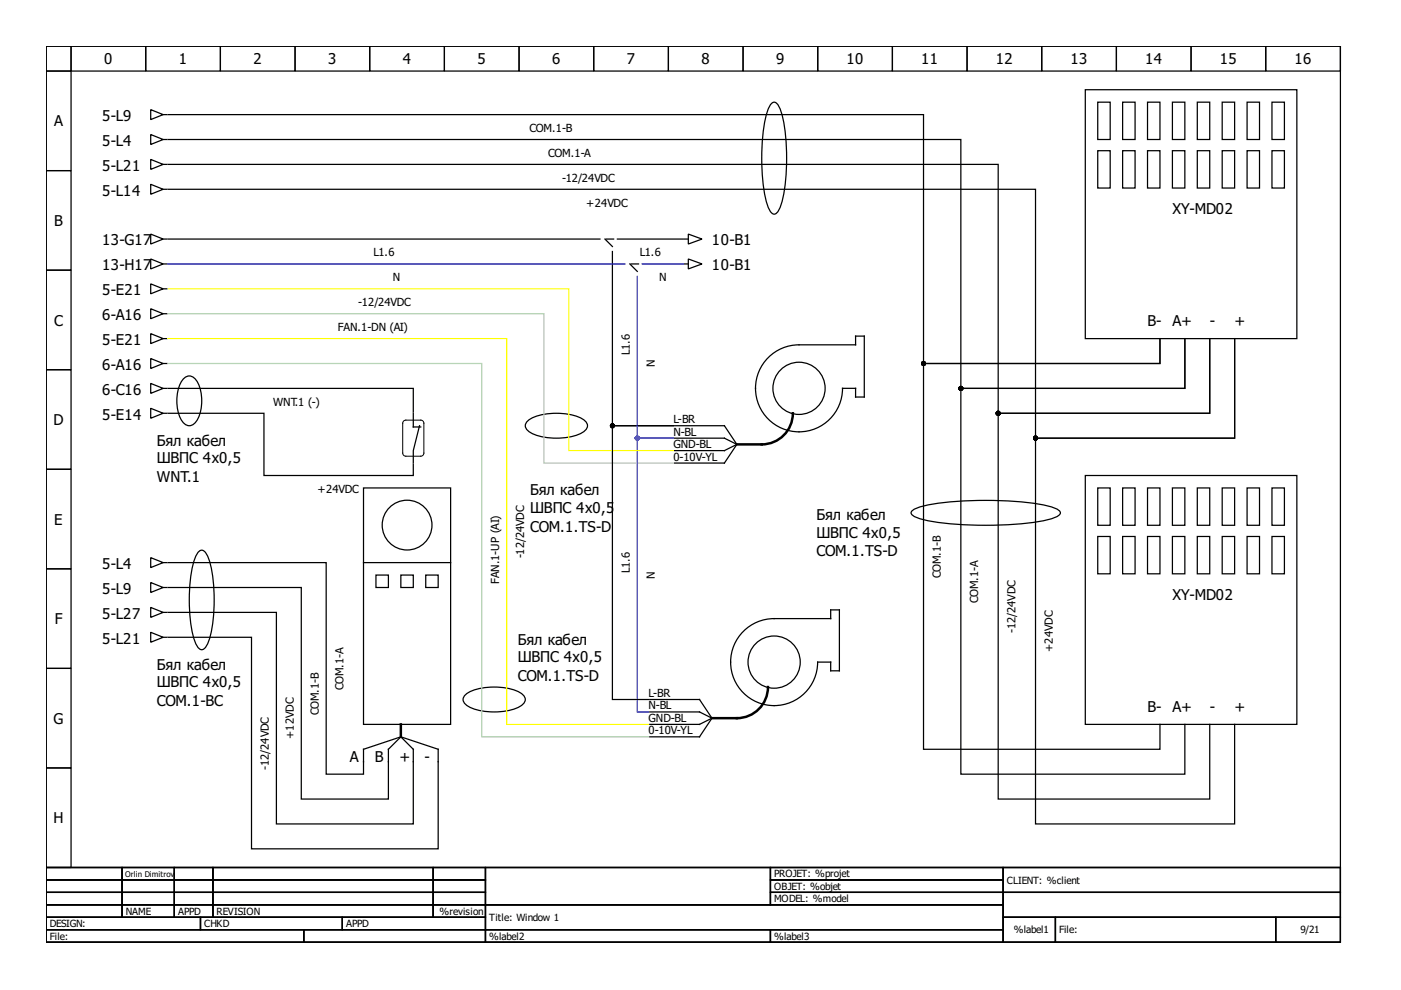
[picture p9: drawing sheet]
<svg xmlns="http://www.w3.org/2000/svg" width="297mm" height="210mm" viewBox="0 0 297 210" stroke-linecap="round" stroke-linejoin="round" font-family="sans-serif">
<g fill="none" stroke="#000" stroke-width=".26">
<path d="M9.8 9.8h274.4v174.1h-274.4zM9.8 9.8h5.3v5.3h-5.3zM9.8 15.1h5.3v21.1h-5.3zM15.1 9.8h15.8v5.3h-15.8zM30.9 9.8h15.8v5.3h-15.8zM46.7 9.8h15.9v5.3h-15.9zM62.6 9.8h15.8v5.3h-15.8zM78.4 9.8h15.8v5.3h-15.8zM94.2 9.8h15.9v5.3h-15.9zM110.1 9.8h15.8v5.3h-15.8zM125.9 9.8h15.8v5.3h-15.8zM141.7 9.8h15.8v5.3h-15.8z"/>
<path d="M157.5 9.8h15.9v5.3h-15.9zM173.4 9.8h15.8v5.3h-15.8zM189.2 9.8h15.8v5.3h-15.8zM205 9.8h15.9v5.3h-15.9zM220.9 9.8h15.8v5.3h-15.8zM230.1 19h44.9v52.8h-44.9zM236.7 9.8h15.8v5.3h-15.8zM252.5 9.8h15.9v5.3h-15.9zM268.4 9.8h15.8v5.3h-15.8zM9.8 36.2h5.3v21.1h-5.3zM32 39.1l2.6 1-2.6 1.1zM32 28.5l2.6 1.1-2.6 1z"/>
<path d="M32 33.8l2.6 1.1-2.6 1zM32 23.2l2.6 1.1-2.6 1.1zM34.6 29.6h.8M34.6 34.9h.8M34.6 24.3h.8M35.6 34.9h176v52.7h44.9v-15.8v15.8h-44.9v81.8h44.9v-15.8M35.6 24.3h160.2v52.8h50.1v-5.3v5.3h-50.1v81.8h50.1v-5.3M35.6 29.6h168.1v52.7h47.5v-10.5v10.5h-47.5v81.8h47.5v-10.5M163.4 22.1l.7-.4a2.03 2.03 0 0 1 1.4 1.6 40.9 40.9 0 0 1 0 20.5 2.03 2.03 0 0 1-1.4 1.6 2.03 2.03 0 0 1-1.3-1.6 40.9 40.9 0 0 1 0-20.5zM232.7 21.7h2.7v7.9h-2.7zM232.7 32h2.7v7.9h-2.7zM238 21.7h2.7v7.9h-2.7z"/>
<path d="M238 32h2.7v7.9h-2.7zM243.3 21.7h2.6v7.9h-2.6zM243.3 32h2.6v7.9h-2.6zM248.6 21.7h2.6v7.9h-2.6zM248.6 32h2.6v7.9h-2.6zM253.9 21.7h2.6v7.9h-2.6zM253.9 32h2.6v7.9h-2.6zM259.1 21.7h2.7v7.9h-2.7zM259.1 32h2.7v7.9h-2.7zM264.4 21.7h2.6v7.9h-2.6zM264.4 32h2.6v7.9h-2.6zM269.7 32h2.6v7.9h-2.6z"/>
<path d="M269.7 21.7h2.6v7.9h-2.6zM9.8 57.3h5.3v21.1h-5.3zM32 49.6l2.6 1.1-2.6 1zM32 54.9l2.6 1.1-2.6 1zM34.6 40.1h.8M34.6 56h.8M34.6 50.7h.8M35.6 40.1h183.9v52.8h42.3v-21.1v21.1h-42.3v81.8h42.3v-21.1M35.6 50.7h91.6M128.3 50.7l1.5 1.6M128.5 50.7h1.6M129.8 53.3v37h13h-13v58h7.7"/>
<path d="M130.9 50.7h14M133.5 56l1.6 1.5M133.8 56h1.6M145.1 56h.8M145.1 50.7h.8M145.9 49.6l2.9 1.1-2.9 1zM145.9 54.9l2.9 1.1-2.9 1zM9.8 78.4h5.3v21.1h-5.3zM32 70.7l2.6 1.1-2.6 1zM32 65.5l2.6 1-2.6 1.1zM32 60.2l2.6 1-2.6 1.1zM32 76l2.6 1.1-2.6 1z"/>
<path d="M34.6 71.8h.8M34.6 66.5h.8M34.6 61.2h.8M34.6 77.1h.8M162.5 76.2a9.2 9.2 0 0 1 6.9-3.1h12v-1.8h1.8v12.9h-1.8v-1.9h-2.8a9.2 9.2 0 0 1-12.5 8.7 9.2 9.2 0 0 1-3.6-14.8zM9.8 99.5h5.3v21.1h-5.3zM32 86.6l2.6 1-2.6 1.1zM32 81.3l2.6 1-2.6 1.1zM34.6 87.6h.8M34.6 82.3h.8M35.6 87.6h20.4v13.2h31.6v-2.4M35.6 82.3h52v5.1"/>
<path d="M39.1 80.1a1.59 1.59 0 0 1 2.5 .5 8.8 8.8 0 0 1 0 8.8 1.66 1.66 0 0 1-2.9 0 8.8 8.8 0 0 1 0-8.8zM87.6 87.6v2.9h1.6M88.9 90.3l-1.3 5.2v2.7M111.8 89.3a10.4 10.4 0 0 1 7.4-1.6 8.1 8.1 0 0 1 5 1.6 1.36 1.36 0 0 1-.5 2.3 13.1 13.1 0 0 1-11.4 0 1.4 1.4 0 0 1-.5-2.3zM143 90.3h10.6l2.6 3.9M143 92.9h10.6l2.6 1.3M156.2 94.2l-2.6 1.3h-10.6M156.2 94.2l-2.6 4h-10.6M32 118.2l2.6 1.1-2.6 1zM34.6 119.3h.8M35.6 119.3h33.6v44.8h7.9v-5.2l7.9-2.7M42 117.1a.87 .87 0 0 1 1.5 0 17.4 17.4 0 0 1 1.9 8.5 27.1 27.1 0 0 1-1.5 11.2 1.12 1.12 0 0 1-1.1 1 1.12 1.12 0 0 1-1.1-1 29 29 0 0 1-1.3-14l.4-2.5a8 8 0 0 1 1.2-3.2z"/>
<path d="M77.1 103.5h18.4v50.1h-18.4zM77.1 119.3h18.4M193.3 108.4a10 10 0 0 1 5.2-1.6 77.6 77.6 0 0 1 23.5 .4 5.3 5.3 0 0 1 2.7 1.2l.1 .3a2.23 2.23 0 0 1-1.8 1.3 68.7 68.7 0 0 1-21.4 1.1l-5.6-.9a5.3 5.3 0 0 1-2.7-1.1l-.1-.4zM230.1 100.8h44.9v52.8h-44.9zM232.7 103.5h2.7v7.9h-2.7zM232.7 113.7h2.7v8h-2.7zM238 103.5h2.7v7.9h-2.7zM238 113.7h2.7v8h-2.7zM243.3 103.5h2.6v7.9h-2.6zM243.3 113.7h2.6v8h-2.6zM248.6 103.5h2.6v7.9h-2.6zM248.6 113.7h2.6v8h-2.6z"/>
<path d="M253.9 103.5h2.6v7.9h-2.6zM253.9 113.7h2.6v8h-2.6zM259.1 103.5h2.7v7.9h-2.7zM259.1 113.7h2.7v8h-2.7zM264.4 103.5h2.6v7.9h-2.6zM264.4 113.7h2.6v8h-2.6zM269.7 113.7h2.6v8h-2.6zM269.7 103.5h2.6v7.9h-2.6zM9.8 120.6h5.3v21.1h-5.3zM32 123.5l2.6 1.1-2.6 1zM32 128.8l2.6 1-2.6 1.1zM32 134.1l2.6 1-2.6 1.1z"/>
<path d="M34.6 124.6h.8M34.6 129.8h.8M34.6 135.1h.8M35.6 129.8h23v44.9h29v-15.8l-2.6-2.7M35.6 124.6h28.3v44.8h18.4v-10.5l2.7-2.7M35.6 135.1h17.7v44.9h39.6v-21.1l-7.9-2.7M79.7 121.9h2.6v2.7h-2.6zM85 121.9h2.6v2.7h-2.6zM90.3 121.9h2.6v2.7h-2.6zM157.2 134.3a9.2 9.2 0 0 1 6.9-3.1h12v-1.9h1.9v12.9h-1.9v-1.8h-2.7a9.2 9.2 0 0 1-12.5 8.6 9.2 9.2 0 0 1-3.7-14.7zM9.8 141.7h5.3v21.1h-5.3zM98.6 147.4a10.4 10.4 0 0 1 7.4-1.7 8.1 8.1 0 0 1 5 1.7 1.36 1.36 0 0 1-.5 2.2 13.1 13.1 0 0 1-11.4 0 1.4 1.4 0 0 1-.5-2.2z"/>
<path d="M137.8 148.3h10.5l2.6 4M137.8 150.9h10.5l2.6 1.4M150.9 152.3l-2.6 1.3h-10.5M150.9 152.3l-2.6 3.9h-10.5M9.8 162.8h5.3v21.1h-5.3zM9.8 183.9h274.4v15.9h-274.4zM9.8 183.9h16.1v2.7h-16.1zM9.8 186.6h16.1v2.6h-16.1zM9.8 189.2h16.1v2.6h-16.1zM9.8 191.8h16.1v2.7h-16.1zM9.8 194.5h32.7v2.6h-32.7zM9.8 197.1h54.6v2.7h-54.6z"/>
<path d="M25.9 183.9h11.1v2.7h-11.1zM25.9 186.6h11.1v2.6h-11.1zM25.9 189.2h11.1v2.6h-11.1zM25.9 191.8h11.1v2.7h-11.1zM37 183.9h8.1v2.7h-8.1zM37 186.6h8.1v2.6h-8.1zM37 189.2h8.1v2.6h-8.1zM37 191.8h8.1v2.7h-8.1zM42.5 194.5h30.1v2.6h-30.1zM45.1 183.9h46.7v2.7h-46.7zM45.1 186.6h46.7v2.6h-46.7zM45.1 189.2h46.7v2.6h-46.7z"/>
<path d="M45.1 191.8h46.7v2.7h-46.7zM64.4 197.1h38.5v2.7h-38.5zM72.6 194.5h30.3v2.6h-30.3zM91.8 183.9h11.1v2.7h-11.1zM91.8 186.6h11.1v2.6h-11.1zM91.8 189.2h11.1v2.6h-11.1zM91.8 191.8h11.1v2.7h-11.1zM102.9 183.9h60.4v7.9h-60.4zM102.9 191.8h109.8v5.3h-109.8zM102.9 197.1h60.4v2.7h-60.4zM163.3 183.9h49.4v2.7h-49.4zM163.3 186.6h49.4v2.6h-49.4z"/>
<path d="M163.3 189.2h49.4v2.6h-49.4zM163.3 197.1h49.4v2.7h-49.4zM212.7 183.9h71.5v5.3h-71.5zM212.7 189.2h71.5v5.3h-71.5zM212.7 194.5h11.1v5.3h-11.1zM223.8 194.5h46.7v5.3h-46.7zM270.5 194.5h13.7v5.3h-13.7z"/>
<circle cx="169.4" cy="82.3" r="5.5"/>
<circle cx="86.3" cy="111.3" r="5.3"/>
<circle cx="164.1" cy="140.4" r="5.5"/>
</g>
<path d="M168.1 87.6a6.6 6.6 0 0 1-6.6 6.6h-5.3M85 153.6v2.6M162.8 145.7a6.6 6.6 0 0 1-6.6 6.6h-5.3" fill="none" stroke="#000" stroke-width=".53"/>
<path d="M85.6 89.3l.4-.2h3.2a.66 .66 0 0 1 .7 .6v6.4a.66 .66 0 0 1-.7 .6h-3.2a.66 .66 0 0 1-.6-.6v-6.4z" fill="none" stroke="#000" stroke-width=".21"/>
<g fill="#000" stroke="#000" stroke-width=".26">
<circle cx="195.8" cy="77.1" r=".4"/>
<circle cx="129.8" cy="90.3" r=".4"/>
<circle cx="203.7" cy="82.3" r=".4"/>
<circle cx="211.6" cy="87.6" r=".4"/>
<circle cx="219.5" cy="92.9" r=".4"/>
</g>
<path d="M35.6 66.5h79.7v31.7h27.5M35.6 77.1h66.5v79.1h35.4" fill="none" stroke="#b1d1b1" stroke-width=".26"/>
<path d="M35.6 56h96.9M135.1 58.6v34.3h7.7h-7.7v58h2.4M136.2 56h8.7" fill="none" stroke="#00f" stroke-width=".26"/>
<circle cx="135.1" cy="92.9" r=".4" fill="#00f" stroke="#00f" stroke-width=".26"/>
<path d="M35.6 61.2h85v34.3h22.2M35.6 71.8h71.8v81.8h30.1" fill="none" stroke="#ff0" stroke-width=".26"/>
<g font-size="3.2">
<text x="22.1" y="13.6">0</text>
<text x="37.9" y="13.6">1</text>
<text x="53.7" y="13.6">2</text>
<text x="69.6" y="13.6">3</text>
<text x="85.4" y="13.6">4</text>
<text x="101.2" y="13.6">5</text>
<text x="117" y="13.6">6</text>
<text x="132.9" y="13.6">7</text>
<text x="148.7" y="13.6">8</text>
<text x="164.5" y="13.6">9</text>
<text x="179.4" y="13.6">10</text>
<text x="195.3" y="13.6">11</text>
<text x="211.1" y="13.6">12</text>
<text x="226.9" y="13.6">13</text>
<text x="242.8" y="13.6">14</text>
<text x="258.6" y="13.6">15</text>
<text x="274.4" y="13.6">16</text>
<text x="11.5" y="26.8">A</text>
<text x="21.7" y="25.6">5-L9</text>
<text x="21.7" y="30.9">5-L4</text>
<text x="21.7" y="41.5">5-L14</text>
<text x="21.7" y="36.2">5-L21</text>
<text x="11.5" y="47.9">B</text>
<text x="248.6" y="45.4">XY-MD02</text>
<text x="21.7" y="52">13-G17</text>
<text x="150.9" y="52">10-B1</text>
<text x="21.7" y="57.3">13-H17</text>
<text x="150.9" y="57.3">10-B1</text>
<text x="21.7" y="62.6">5-E21</text>
<text x="11.5" y="69">C</text>
<text x="21.7" y="67.8">6-A16</text>
<text x="243.3" y="69.2">B-</text>
<text x="248.6" y="69.2">A+</text>
<text x="256.5" y="69.2">-</text>
<text x="261.8" y="69.2">+</text>
<text x="21.7" y="73.1">5-E21</text>
<text x="21.7" y="83.7">6-C16</text>
<text x="21.7" y="78.4">6-A16</text>
<text x="21.7" y="88.9">5-E14</text>
<text x="11.4" y="90.1">D</text>
<text x="33.3" y="94.5">Бял кабел</text>
<text x="33.3" y="98.2">ШВПС 4x0,5</text>
<text x="33.3" y="102.1">WNT.1</text>
<text x="112.4" y="105">Бял кабел</text>
<text x="11.5" y="111.2">E</text>
<text x="112.4" y="108.7">ШВПС 4x0,5</text>
<text x="112.4" y="112.7">COM.1.TS-D</text>
<text x="173.1" y="110.3">Бял кабел</text>
<text x="173.1" y="114">ШВПС 4x0,5</text>
<text x="173.1" y="118">COM.1.TS-D</text>
<text x="21.7" y="125.9">5-L9</text>
<text x="21.7" y="120.6">5-L4</text>
<text x="21.7" y="131.2">5-L27</text>
<text x="248.6" y="127.2">XY-MD02</text>
<text x="11.6" y="132.3">F</text>
<text x="21.7" y="136.4">5-L21</text>
<text x="109.8" y="136.7">Бял кабел</text>
<text x="33.3" y="142">Бял кабел</text>
<text x="109.8" y="140.4">ШВПС 4x0,5</text>
<text x="33.3" y="145.7">ШВПС 4x0,5</text>
<text x="33.3" y="149.6">COM.1-BC</text>
<text x="109.8" y="144.4">COM.1.TS-D</text>
<text x="11.4" y="153.5">G</text>
<text x="243.3" y="150.9">B-</text>
<text x="248.6" y="150.9">A+</text>
<text x="256.5" y="150.9">-</text>
<text x="261.8" y="150.9">+</text>
<text x="74.2" y="161.5">A</text>
<text x="79.4" y="161.5">B</text>
<text x="84.7" y="161.5">+</text>
<text x="90" y="161.5">-</text>
<text x="11.4" y="174.6">H</text>
</g>
<g font-size="2.4">
<text x="112.3" y="28">COM.1-B</text>
<text x="116.3" y="33.3">COM.1-A</text>
<text x="119.2" y="38.5">-12/24VDC</text>
<text x="124.3" y="43.8">+24VDC</text>
<text x="79.2" y="54.4">L1.6</text>
<text x="83.3" y="59.7">N</text>
<text x="135.6" y="54.4">L1.6</text>
<text x="139.7" y="59.7">N</text>
<text x="75.9" y="64.9">-12/24VDC</text>
<text x="71.6" y="70.2">FAN.1-DN (AI)</text>
<text x="133.5" y="75.2" transform="rotate(-90 133.5 75.2)">L1.6</text>
<text x="138.8" y="77.7" transform="rotate(-90 138.8 77.7)">N</text>
<text x="57.9" y="86">WNT.1 (-)</text>
<text x="142.8" y="89.7">L-BR</text>
<text x="142.8" y="92.4">N-BL</text>
<text x="142.8" y="95">GND-BL</text>
<text x="142.8" y="97.7">0-10V-YL</text>
<text x="67.3" y="104.5">+24VDC</text>
<text x="111.1" y="118.4" transform="rotate(-90 111.1 118.4)">-12/24VDC</text>
<text x="105.8" y="123.9" transform="rotate(-90 105.8 123.9)">FAN.1-UP (AI)</text>
<text x="133.5" y="121.5" transform="rotate(-90 133.5 121.5)">L1.6</text>
<text x="138.8" y="122.7" transform="rotate(-90 138.8 122.7)">N</text>
<text x="199.5" y="122.6" transform="rotate(-90 199.5 122.6)">COM.1-B</text>
<text x="207.4" y="127.9" transform="rotate(-90 207.4 127.9)">COM.1-A</text>
<text x="215.3" y="134.2" transform="rotate(-90 215.3 134.2)">-12/24VDC</text>
<text x="223.2" y="138.3" transform="rotate(-90 223.2 138.3)">+24VDC</text>
<text x="72.8" y="146.3" transform="rotate(-90 72.8 146.3)">COM.1-A</text>
<text x="137.5" y="147.8">L-BR</text>
<text x="67.6" y="151.6" transform="rotate(-90 67.6 151.6)">COM.1-B</text>
<text x="137.5" y="150.4">N-BL</text>
<text x="137.5" y="155.7">0-10V-YL</text>
<text x="137.5" y="153.1">GND-BL</text>
<text x="62.3" y="156.8" transform="rotate(-90 62.3 156.8)">+12VDC</text>
<text x="57" y="163.2" transform="rotate(-90 57 163.2)">-12/24VDC</text>
</g>
<g font-size="2.1">
<text x="164.1" y="186">PROJET: %projet</text>
<text x="164.1" y="188.7">OBJET: %objet</text>
<text x="164.1" y="191.3">MODEL: %model</text>
<text x="213.5" y="187.4">CLIENT: %client</text>
<text x="10.6" y="196.6">DESIGN:</text>
<text x="26.7" y="194">NAME</text>
<text x="37.8" y="194">APPD</text>
<text x="43.3" y="196.6">CHKD</text>
<text x="45.9" y="194">REVISION</text>
<text x="73.4" y="196.6">APPD</text>
<text x="93.2" y="194">%revision</text>
<text x="103.7" y="195.3">Title: Window 1</text>
<text x="214.9" y="197.9">%label1</text>
<text x="224.6" y="197.9">File:</text>
<text x="275.7" y="197.9">9/21</text>
<text x="10.6" y="199.2">File:</text>
<text x="103.7" y="199.2">%label2</text>
<text x="164.1" y="199.2">%label3</text>
</g>
<text font-size="1.7" x="26.5" y="185.9">Orlin Dimitrov</text>
</svg>
